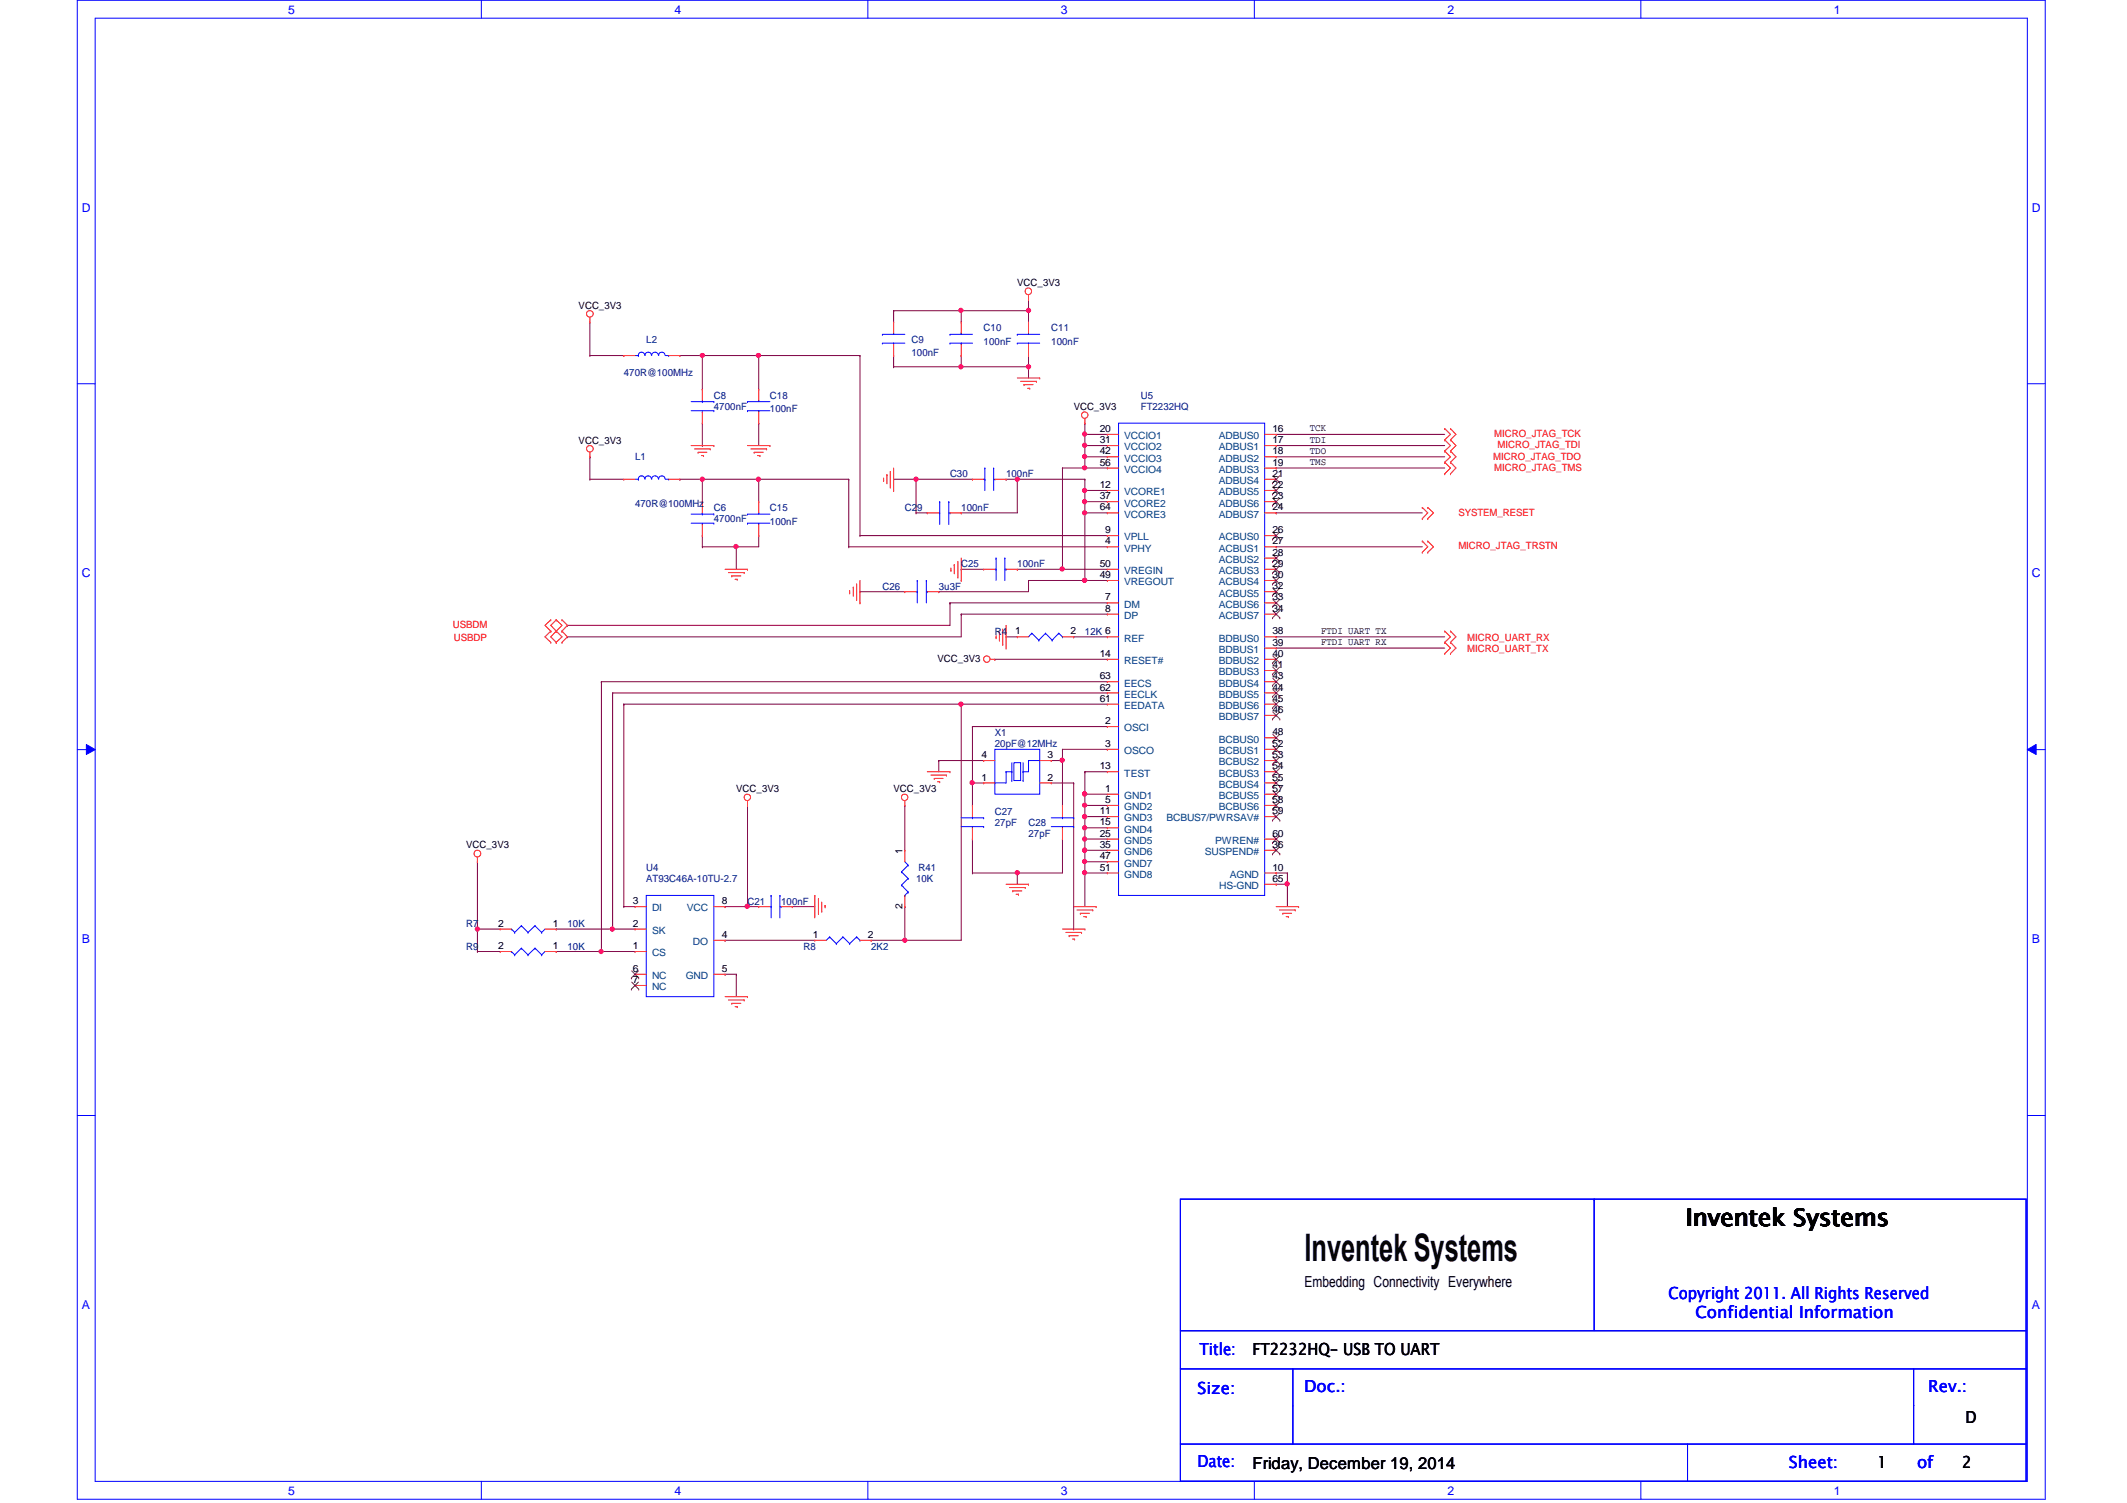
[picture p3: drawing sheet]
<svg xmlns="http://www.w3.org/2000/svg" width="297mm" height="210mm" viewBox="0 0 297 210" stroke-linecap="round" stroke-linejoin="round" font-family="sans-serif">
<path d="M10.8 0h274.8v209.4h-274.8zM13.3 2.5h269.8v204.4h-269.8z" fill="none" stroke="#00f" stroke-width=".14"/>
<g fill="#fff">
<path d="M40.3 .4h.9v1.9h-.9z"/>
<path d="M40.3 207.2h.9v1.9h-.9z"/>
</g>
<path d="M67.2 0v2.5M67.2 206.9v2.5" fill="none" stroke="#00f" stroke-width=".14"/>
<g fill="#fff">
<path d="M94.2 .4h.9v1.9h-.9z"/>
<path d="M94.2 207.2h.9v1.9h-.9z"/>
</g>
<path d="M121.2 0v2.5M121.2 206.9v2.5" fill="none" stroke="#00f" stroke-width=".14"/>
<g fill="#fff">
<path d="M148.2 .4h.9v1.9h-.9z"/>
<path d="M148.2 207.2h.9v1.9h-.9z"/>
</g>
<path d="M175.2 0v2.5M175.2 206.9v2.5" fill="none" stroke="#00f" stroke-width=".14"/>
<g fill="#fff">
<path d="M202.1 .4h1v1.9h-1z"/>
<path d="M202.1 207.2h1v1.9h-1z"/>
</g>
<path d="M229.1 0v2.5M229.1 206.9v2.5" fill="none" stroke="#00f" stroke-width=".14"/>
<g fill="#fff">
<path d="M256.1 .4h.9v1.9h-.9z"/>
<path d="M256.1 207.2h.9v1.9h-.9z"/>
<path d="M11.4 28.1h1.3v1.9h-1.3z"/>
<path d="M283.8 28.1h1.2v1.9h-1.2z"/>
<path d="M11.4 79.1h1.3v1.9h-1.3z"/>
<path d="M283.8 79.1h1.2v1.9h-1.2z"/>
</g>
<path d="M10.8 53.6h2.5M283.1 53.6h2.5" fill="none" stroke="#00f" stroke-width=".14"/>
<g fill="#fff">
<path d="M11.4 130.2h1.2v1.9h-1.2z"/>
<path d="M283.8 130.2h1.1v1.9h-1.1z"/>
</g>
<path d="M10.8 104.7h2.5M283.1 104.7h2.5" fill="none" stroke="#00f" stroke-width=".14"/>
<path d="M12.1 104l1.2 .7-1.2 .7z" fill="#00f"/>
<path d="M12.1 104l1.2 .7-1.2 .7z" fill="none" stroke="#00f" stroke-width=".14"/>
<path d="M283.1 104.7l1.2-.7v1.4z" fill="#00f"/>
<path d="M283.1 104.7l1.2-.7v1.4z" fill="none" stroke="#00f" stroke-width=".14"/>
<g fill="#fff">
<path d="M11.4 181.3h1.2v1.9h-1.2z"/>
<path d="M283.8 181.3h1.1v1.9h-1.1z"/>
</g>
<path d="M10.8 155.8h2.5M283.1 155.8h2.5" fill="none" stroke="#00f" stroke-width=".14"/>
<path d="M82.4 66.9h.1M82.4 63.8h.1M82.4 66.9h4.7M82.4 63.8v3.1M79.2 87.3h.1M79.2 87.3h53.5M104.4 112.5h.1M104.4 112.5v14.1" fill="none" stroke="#800040" stroke-width=".14"/>
<circle cx="104.3" cy="126.6" r=".3" fill="#f0f"/>
<circle cx="104.3" cy="126.6" r=".3" fill="none" stroke="#f0f" stroke-width=".14"/>
<path d="M151.5 71.6h.1M151.5 71.6v9.5M104.4 126.6h.1M104.4 126.6h1.6" fill="none" stroke="#800040" stroke-width=".14"/>
<circle cx="151.5" cy="81" r=".29" fill="#f0f"/>
<circle cx="151.5" cy="81" r=".29" fill="none" stroke="#f0f" stroke-width=".14"/>
<circle cx="151.5" cy="71.6" r=".3" fill="#f0f"/>
<circle cx="151.5" cy="71.6" r=".3" fill="none" stroke="#f0f" stroke-width=".14"/>
<path d="M151.5 70.1h.1M151.5 70.1h3.1M143.6 81.1h.1M143.6 81.1h7.9M110.7 126.6h.1M110.7 126.6h3.1" fill="none" stroke="#800040" stroke-width=".14"/>
<circle cx="151.5" cy="70.1" r=".3" fill="#f0f"/>
<circle cx="151.5" cy="70.1" r=".3" fill="none" stroke="#f0f" stroke-width=".14"/>
<g fill="none" stroke="#800040" stroke-width=".14">
<path d="M95 66.9h.1M95 66.9h3.1M140.5 88.9h.1M140.5 88.9h1.6M149.9 88.9h.1M149.9 88.9h4.7M135.8 117.2h.1M135.8 109.3h.1M135.8 109.3v3.2M135.8 117.2v4.7M135.8 109.3h1.6M148.4 117.2h.1"/>
<path d="M148.4 117.2v4.7"/>
</g>
<circle cx="135.8" cy="109.3" r=".3" fill="#f0f"/>
<circle cx="135.8" cy="109.3" r=".3" fill="none" stroke="#f0f" stroke-width=".14"/>
<path d="M118.5 76.4h.1M118.5 76.4h36.1M151.5 115.6h.1M151.5 115.6v1.6" fill="none" stroke="#800040" stroke-width=".14"/>
<circle cx="151.5" cy="115.6" r=".3" fill="#f0f"/>
<circle cx="151.5" cy="115.6" r=".3" fill="none" stroke="#f0f" stroke-width=".14"/>
<path d="M98.1 66.9h.1M98.1 66.9h7.9M179.8 121.9h.1M179.8 121.9v1.6" fill="none" stroke="#800040" stroke-width=".14"/>
<circle cx="98.1" cy="66.9" r=".3" fill="#f0f"/>
<circle cx="98.1" cy="66.9" r=".3" fill="none" stroke="#f0f" stroke-width=".14"/>
<path d="M151.5 68.5h.1M151.5 68.5v1.6" fill="none" stroke="#800040" stroke-width=".14"/>
<circle cx="151.5" cy="68.5" r=".3" fill="#f0f"/>
<circle cx="151.5" cy="68.5" r=".3" fill="none" stroke="#f0f" stroke-width=".14"/>
<path d="M134.2 98.3h.1M134.2 98.3h20.4" fill="none" stroke="#800040" stroke-width=".14"/>
<circle cx="134.2" cy="98.3" r=".3" fill="#f0f"/>
<circle cx="134.2" cy="98.3" r=".3" fill="none" stroke="#f0f" stroke-width=".14"/>
<path d="M142.1 79.5h.1M142.1 79.5h6.3M87.1 98.3h.1M87.1 98.3v28.3M151.5 120.4h.1M151.5 120.4v1.5" fill="none" stroke="#800040" stroke-width=".14"/>
<circle cx="151.5" cy="120.3" r=".3" fill="#f0f"/>
<circle cx="151.5" cy="120.3" r=".3" fill="none" stroke="#f0f" stroke-width=".14"/>
<path d="M151.5 70.1h.1M151.5 70.1v1.5M135.8 101.5h.1M135.8 101.5v7.8M151.5 110.9h.1M151.5 110.9v1.6M77.7 129.8h.1M77.7 129.8h7.9M135.8 121.9h.1M135.8 121.9h6.3" fill="none" stroke="#800040" stroke-width=".14"/>
<circle cx="151.5" cy="110.9" r=".3" fill="#f0f"/>
<circle cx="151.5" cy="110.9" r=".3" fill="none" stroke="#f0f" stroke-width=".14"/>
<path d="M84 95.2h.1M84 95.2h70.6M84 95.2v37.7M85.6 96.8h.1M85.6 96.8h69M85.6 96.8v33M148.4 104.6h.1M148.4 104.6h6.2M148.4 104.6v1.6" fill="none" stroke="#800040" stroke-width=".14"/>
<circle cx="83.9" cy="132.9" r=".3" fill="#f0f"/>
<circle cx="83.9" cy="132.9" r=".3" fill="none" stroke="#f0f" stroke-width=".14"/>
<path d="M98.1 66.9h.1M98.1 66.9v3.2M106 66.9h.1M106 66.9h12.5M135.8 101.5h.1M135.8 101.5h18.8" fill="none" stroke="#800040" stroke-width=".14"/>
<circle cx="105.9" cy="66.9" r=".3" fill="#f0f"/>
<circle cx="105.9" cy="66.9" r=".3" fill="none" stroke="#f0f" stroke-width=".14"/>
<path d="M106 66.9h.1M106 66.9v3.2M138.9 92.1h.1M138.9 92.1h15.7M151.5 107.8h.1M151.5 107.8h3.1M151.5 107.8v3.1M151.5 121.9h.1M151.5 121.9v4.7M151.5 121.9h3.1" fill="none" stroke="#800040" stroke-width=".14"/>
<circle cx="151.5" cy="121.9" r=".3" fill="#f0f"/>
<circle cx="151.5" cy="121.9" r=".3" fill="none" stroke="#f0f" stroke-width=".14"/>
<path d="M98.1 74.8h.1M98.1 76.4h.1M98.1 74.8v1.6M98.1 76.4h4.7M102.8 76.4h.1M102.8 76.4v3.1M106 74.8h.1M106 74.8v1.6M77.7 132.9h.1M77.7 132.9h6.3" fill="none" stroke="#800040" stroke-width=".14"/>
<circle cx="102.8" cy="76.3" r=".3" fill="#f0f"/>
<circle cx="102.8" cy="76.3" r=".3" fill="none" stroke="#f0f" stroke-width=".14"/>
<path d="M102.8 76.4h.1M102.8 76.4h3.2M87.1 98.3h.1M87.1 98.3h47.1M134.2 98.3h.1M134.2 98.3v33M151.5 118.7h.1M151.5 118.7h3.1M101.3 136.1h.1M101.3 136.1h1.5M151.5 120.4h.1M151.5 120.4h3.1" fill="none" stroke="#800040" stroke-width=".14"/>
<circle cx="151.5" cy="118.7" r=".3" fill="#f0f"/>
<circle cx="151.5" cy="118.7" r=".3" fill="none" stroke="#f0f" stroke-width=".14"/>
<path d="M151.5 118.7h.1M151.5 118.7v1.7" fill="none" stroke="#800040" stroke-width=".14"/>
<circle cx="151.5" cy="118.7" r=".3" fill="#f0f"/>
<circle cx="151.5" cy="118.7" r=".3" fill="none" stroke="#f0f" stroke-width=".14"/>
<path d="M124.8 49.7h.1M124.8 49.7v1.5M143.6 51.2h.1M143.6 51.2v1.6M102.8 136.1h.1M102.8 136.1v3.1" fill="none" stroke="#800040" stroke-width=".14"/>
<circle cx="143.6" cy="51.2" r=".3" fill="#f0f"/>
<circle cx="143.6" cy="51.2" r=".3" fill="none" stroke="#f0f" stroke-width=".14"/>
<path d="M134.2 51.2h.1M134.2 51.2h9.4" fill="none" stroke="#800040" stroke-width=".14"/>
<circle cx="134.2" cy="51.2" r=".3" fill="#f0f"/>
<circle cx="134.2" cy="51.2" r=".3" fill="none" stroke="#f0f" stroke-width=".14"/>
<path d="M124.8 51.2h.1M134.2 49.7h.1M134.2 49.7v1.5h-9.4M143.6 49.7h.1M143.6 49.7v1.5M151.5 117.2h.1M151.5 117.2h3.1M151.5 117.2v1.5" fill="none" stroke="#800040" stroke-width=".14"/>
<circle cx="151.5" cy="117.2" r=".3" fill="#f0f"/>
<circle cx="151.5" cy="117.2" r=".3" fill="none" stroke="#f0f" stroke-width=".14"/>
<path d="M124.8 43.4h.1M124.8 43.4v1.6M134.2 43.4h.1M134.2 43.4h9.4M127.9 71.6h.1M127.9 71.6h1.6" fill="none" stroke="#800040" stroke-width=".14"/>
<circle cx="143.6" cy="43.3" r=".3" fill="#f0f"/>
<circle cx="143.6" cy="43.3" r=".3" fill="none" stroke="#f0f" stroke-width=".14"/>
<circle cx="134.2" cy="43.3" r=".3" fill="#f0f"/>
<circle cx="134.2" cy="43.3" r=".3" fill="none" stroke="#f0f" stroke-width=".14"/>
<path d="M134.2 43.4h.1M134.2 43.4v1.6M143.6 43.4h.1M143.6 41.8h.1M143.6 41.8v3.2M134.2 85.8h.1M134.2 85.8h20.4M151.5 115.6h.1M151.5 114h.1M151.5 115.6h3.1M151.5 114h3.1" fill="none" stroke="#800040" stroke-width=".14"/>
<circle cx="151.5" cy="114" r=".3" fill="#f0f"/>
<circle cx="151.5" cy="114" r=".3" fill="none" stroke="#f0f" stroke-width=".14"/>
<path d="M151.5 114h.1M151.5 114v1.6" fill="none" stroke="#800040" stroke-width=".14"/>
<circle cx="151.5" cy="114" r=".3" fill="#f0f"/>
<circle cx="151.5" cy="114" r=".3" fill="none" stroke="#f0f" stroke-width=".14"/>
<path d="M151.5 59.1h.1M151.5 59.1v3.1M151.5 60.7h.1M151.5 62.2h.1M151.5 60.7h3.1M151.5 62.2h3.1" fill="none" stroke="#800040" stroke-width=".14"/>
<circle cx="151.5" cy="62.2" r=".3" fill="#f0f"/>
<circle cx="151.5" cy="62.2" r=".3" fill="none" stroke="#f0f" stroke-width=".14"/>
<circle cx="151.5" cy="60.6" r=".3" fill="#f0f"/>
<circle cx="151.5" cy="60.6" r=".3" fill="none" stroke="#f0f" stroke-width=".14"/>
<path d="M151.5 63.8h.1M151.5 62.2h.1M151.5 63.8h3.1M151.5 62.2v1.6M134.2 85.8h.1M134.2 85.8v3.1" fill="none" stroke="#800040" stroke-width=".14"/>
<circle cx="151.5" cy="63.7" r=".3" fill="#f0f"/>
<circle cx="151.5" cy="63.7" r=".3" fill="none" stroke="#f0f" stroke-width=".14"/>
<path d="M151.5 65.4h.1M151.5 63.8h.1M151.5 65.4h3.1M151.5 63.8v1.6M120.1 82.6h.1M120.1 82.6h6.3M151.5 112.5h.1M151.5 112.5v1.5M151.5 112.5h3.1" fill="none" stroke="#800040" stroke-width=".14"/>
<circle cx="151.5" cy="112.5" r=".29" fill="#f0f"/>
<circle cx="151.5" cy="112.5" r=".29" fill="none" stroke="#f0f" stroke-width=".14"/>
<path d="M124.8 43.4h.1M124.8 43.4h9.4M134.2 79.5h.1M134.2 79.5h3.2M151.5 110.9h.1M151.5 110.9h3.1" fill="none" stroke="#800040" stroke-width=".14"/>
<circle cx="151.5" cy="110.9" r=".3" fill="#f0f"/>
<circle cx="151.5" cy="110.9" r=".3" fill="none" stroke="#f0f" stroke-width=".14"/>
<path d="M148.4 79.5h.1M148.4 65.4h.1M148.4 79.5h6.2M148.4 65.4h3.1M178.2 71.6h.1M178.2 71.6h20.4" fill="none" stroke="#800040" stroke-width=".14"/>
<circle cx="151.5" cy="65.3" r=".29" fill="#f0f"/>
<circle cx="151.5" cy="65.3" r=".29" fill="none" stroke="#f0f" stroke-width=".14"/>
<path d="M148.4 65.4h.1M148.4 65.4v14.1" fill="none" stroke="#800040" stroke-width=".14"/>
<circle cx="148.3" cy="79.5" r=".3" fill="#f0f"/>
<circle cx="148.3" cy="79.5" r=".3" fill="none" stroke="#f0f" stroke-width=".14"/>
<path d="M131.1 82.6h.1M131.1 82.6h12.5M142.1 121.9h.1M142.1 121.9h6.3" fill="none" stroke="#800040" stroke-width=".14"/>
<circle cx="142.1" cy="121.9" r=".3" fill="#f0f"/>
<circle cx="142.1" cy="121.9" r=".3" fill="none" stroke="#f0f" stroke-width=".14"/>
<g fill="none" stroke="#800040" stroke-width=".14">
<path d="M134.2 71.6h.1M142.1 66.9h.1M142.1 66.9v4.7h-7.9M142.1 66.9h9.4M151.5 71.6h.1M151.5 68.5h.1M151.5 66.9h.1M151.5 71.6h3.1M151.5 68.5h3.1M151.5 66.9v1.6M132.7 84.2h.1M132.7 84.2v3.1"/>
<path d="M87.1 126.6h.1M87.1 126.6h1.6M142.1 121.9h.1M142.1 121.9v1.6M178.2 123.5h.1M178.2 123.5h1.6"/>
</g>
<circle cx="179.7" cy="123.4" r=".3" fill="#f0f"/>
<circle cx="179.7" cy="123.4" r=".3" fill="none" stroke="#f0f" stroke-width=".14"/>
<path d="M85.6 129.8h.1M85.6 129.8h3.1M179.8 123.5h.1M179.8 123.5v3.1" fill="none" stroke="#800040" stroke-width=".14"/>
<circle cx="85.5" cy="129.7" r=".3" fill="#f0f"/>
<circle cx="85.5" cy="129.7" r=".3" fill="none" stroke="#f0f" stroke-width=".14"/>
<path d="M148.4 106.2h.1M148.4 106.2v6.3M84 132.9h.1M84 132.9h4.7" fill="none" stroke="#800040" stroke-width=".14"/>
<circle cx="148.3" cy="106.2" r=".3" fill="#f0f"/>
<circle cx="148.3" cy="106.2" r=".3" fill="none" stroke="#f0f" stroke-width=".14"/>
<path d="M127.9 66.9h.1M127.9 66.9h7.9M146.8 106.2h.1M146.8 106.2h1.6" fill="none" stroke="#800040" stroke-width=".14"/>
<circle cx="127.9" cy="66.9" r=".3" fill="#f0f"/>
<circle cx="127.9" cy="66.9" r=".3" fill="none" stroke="#f0f" stroke-width=".14"/>
<path d="M66.7 129.8h.1M66.7 129.8h3.1M178.2 121.9h.1M178.2 121.9h1.6" fill="none" stroke="#800040" stroke-width=".14"/>
<circle cx="66.7" cy="129.7" r=".3" fill="#f0f"/>
<circle cx="66.7" cy="129.7" r=".3" fill="none" stroke="#f0f" stroke-width=".14"/>
<path d="M124.8 66.9h.1M124.8 66.9h3.1M127.9 66.9h.1M127.9 66.9v4.7M140.5 66.9h.1M140.5 66.9h1.6M132.7 84.2h.1M132.7 84.2h21.9M66.7 132.9h.1M66.7 129.8h.1M66.7 132.9h3.1M66.7 129.8v3.1" fill="none" stroke="#800040" stroke-width=".14"/>
<circle cx="142.1" cy="66.9" r=".3" fill="#f0f"/>
<circle cx="142.1" cy="66.9" r=".3" fill="none" stroke="#f0f" stroke-width=".14"/>
<path d="M151.5 81.1h.1M151.5 81.1h3.1" fill="none" stroke="#800040" stroke-width=".14"/>
<circle cx="151.5" cy="81" r=".29" fill="#f0f"/>
<circle cx="151.5" cy="81" r=".29" fill="none" stroke="#f0f" stroke-width=".14"/>
<g fill="none" stroke="#800040" stroke-width=".14">
<path d="M118.5 66.9h.1M118.5 66.9v9.5M178.2 60.7h.1M178.2 62.2h.1M178.2 63.8h.1M178.2 65.4h.1M178.2 76.4h.1M178.2 60.7h23.6M178.2 62.2h23.6M178.2 63.8h23.6M178.2 65.4h23.6M178.2 76.4h20.4"/>
<path d="M79.2 88.9h.1M79.2 88.9h55M143.6 81.1h.1M143.6 81.1v1.5M178.2 88.9h.1M178.2 90.5h.1M178.2 88.9h23.6M178.2 90.5h23.6M126.4 112.5h.1M126.4 112.5v6.2M66.7 120.4h.1M66.7 120.4v9.4"/>
<path d="M101.3 126.6h.1M101.3 131.3h.1M101.3 126.6h3.1M101.3 131.3h12.5M121.7 131.3h.1M121.7 131.3h12.5M126.4 126.6h.1M126.4 131.3h.1M126.4 126.6v4.7"/>
</g>
<circle cx="126.4" cy="131.3" r=".3" fill="#f0f"/>
<circle cx="126.4" cy="131.3" r=".3" fill="none" stroke="#f0f" stroke-width=".14"/>
<g fill="none" stroke="#800040" stroke-width=".14">
<path d="M95 49.7h11M98.1 49.7h.1M98.1 54.4h.1M98.1 49.7v4.7M98.1 59.1v3.1M106 59.1h.1M106 49.7h.1M106 59.1v3.1M98.1 62.2h.1M131.1 106.2h.1M131.1 106.2v1.6M131.1 106.2h6.3"/>
<path d="M137.4 106.2h.1M146.8 109.3h3.1M149.9 109.3h.1M149.9 109.3v20.5M149.9 129.8h.1"/>
</g>
<circle cx="98.1" cy="49.6" r=".29" fill="#f0f"/>
<circle cx="98.1" cy="49.6" r=".29" fill="none" stroke="#f0f" stroke-width=".14"/>
<path d="M106 54.4h.1M106 49.7h.1M106 49.7v4.7M106 49.7h14.1M120.1 49.7h.1M120.1 49.7v25.1M120.1 74.8h.1M120.1 74.8h34.5" fill="none" stroke="#800040" stroke-width=".14"/>
<circle cx="105.9" cy="49.6" r=".29" fill="#f0f"/>
<circle cx="105.9" cy="49.6" r=".29" fill="none" stroke="#f0f" stroke-width=".14"/>
<path d="M82.4 49.7h.1M82.4 45v4.7M82.4 49.7h4.7M87.1 49.7h.1" fill="none" stroke="#800040" stroke-width=".14"/>
<g fill="none" stroke="#f00" stroke-width=".14">
<path d="M82.4 45h.1M82.4 44.3v.7M87.1 49.7h.1M87.1 49.7h1.6M93.4 49.7h1.6M95 49.7h.1M98.1 54.4h.1M98.1 59.1h.1M98.1 54.4v1.5M98.1 57.5v1.6M106 59.1h.1M106 54.4h.1"/>
<path d="M106 54.4v1.5M106 57.5v1.6M124.8 49.7h.1M124.8 45h.1M124.8 45v1.5M124.8 48.1v1.6M134.2 49.7h.1M134.2 45h.1M134.2 45v1.5M134.2 48.1v1.6M142.1 52.8h3.1M142.5 53.3h2.2"/>
<path d="M143 53.7h.1M143 53.7h1.3M143.5 54.2h.3M143.6 49.7h.1M143.6 45h.1M143.6 45v1.5M143.6 48.1v1.6M143.6 41.8h.1M143.6 41.2v.6M143.8 54.2h.1M144.7 53.3h.1M145.2 52.8h.1"/>
<path d="M151.5 59.1h.1M151.5 58.5v.6M201.8 59.9h.1M201.8 59.9l.8 .8-.8 .7M202.6 59.9h.1M202.6 59.9l.7 .8-.7 .7M82.4 63.8h.1M82.4 63.2v.6M87.1 66.9h.1M87.1 66.9h1.6M93.4 66.9h1.6M95 66.9h.1"/>
<path d="M96.5 62.2h3.2M97 62.7h2.2M97.5 63.2h.1M97.5 63.2h1.2M98 63.6h.3M98.1 70.1h.1M98.1 74.8h.1M98.1 70.1v1.5M98.1 73.2v1.6M98.3 63.6h.1M99.2 62.7h.1M99.7 62.2h.1"/>
<path d="M101.3 79.5h3.1M101.7 80h2.2M103.9 80h.1M104.4 79.5h.1M104.4 62.2h3.1M104.9 62.7h2.2M105.3 63.2h.1M105.3 63.2h1.3M105.8 63.6h.3M106 74.8h.1M106 70.1h.1M106 70.1v1.5"/>
<path d="M106 73.2v1.6M106.1 63.6h.1M107.1 62.7h.1M107.5 62.2h.1M123.4 67.1h.1M123.4 66.8v.3M123.9 66.3h.1M123.9 66.3v1.3M124.3 68h.1M124.3 65.8v2.2M124.8 68.5h.1M124.8 65.4v3.1"/>
<path d="M129.5 71.6h.1M129.5 71.6h1.6M132.7 71.6h1.5M132.8 79.7h.1M132.8 79.3v.4M133.3 78.9h.1M133.3 78.9v1.2M133.8 78.4v2.2M134.2 71.6h.1M134.2 77.9v3.2M135.8 66.9h.1M135.8 66.9h1.6"/>
<path d="M137.4 79.5h.1M137.4 79.5h1.5M138.9 66.9h1.6M140.5 66.9h.1M140.5 79.5h1.6M142.1 79.5h.1M154.6 60.7h.1M154.6 62.2h.1M154.6 63.8h.1M154.6 65.4h.1M154.6 68.5h.1M154.6 70.1h.1"/>
<path d="M154.6 71.6h.1M154.6 74.8h.1M154.6 76.4h.1M154.6 79.5h.1M154.6 79.5h1.6M154.6 62.2h1.6M154.6 60.7h1.6M154.6 63.8h1.6M154.6 65.4h1.6M154.6 68.5h1.6M154.6 70.1h1.6M154.6 71.6h1.6"/>
<path d="M154.6 74.8h1.6M154.6 76.4h1.6M176.6 79.5h1.6M176.6 62.2h1.6M176.6 66.9h1.6M176.6 60.7h1.6M176.6 63.8h1.6M176.6 65.4h1.6M176.6 68.5h1.6M176.6 70.1h1.6M176.6 71.6h1.6M176.6 74.8h1.6"/>
<path d="M176.6 76.4h1.6M176.6 77.9h1.6M178.2 60.7h.1M178.2 62.2h.1M178.2 63.8h.1M178.2 65.4h.1M178.2 66.9h.1M178.2 68.5h.1M178.2 70.1h.1M178.2 71.6h.1M178.2 77.9h.1M178.2 74.8h.1"/>
<path d="M178.2 79.5h.1M178.2 76.4h.1M198.6 75.6h.1M198.6 77.1h.1M198.6 70.9h.1M198.6 72.4h.1M198.6 75.6l.8 .8-.8 .7M198.6 70.9l.8 .7-.8 .8M199.4 75.6h.1M199.4 77.1h.1M199.4 70.9h.1M199.4 72.4h.1"/>
<path d="M199.4 75.6l.8 .8-.8 .7M199.4 70.9l.8 .7-.8 .8M201.8 64.6h.1M201.8 66.2h.1M201.8 61.4h.1M201.8 63h.1M201.8 64.6l.8 .8-.8 .8M201.8 61.4l.8 .8-.8 .8M201.8 63l.8 .8-.8 .8M202.6 64.6h.1M202.6 66.2h.1M202.6 61.4h.1"/>
<path d="M202.6 63h.1M202.6 64.6l.7 .8-.7 .8M202.6 61.4l.7 .8-.7 .8M202.6 63l.7 .8-.7 .8M76.9 86.6h.1M76.9 88.1h.1M76.9 89.7h.1M76.9 86.6l-.8 .7 .8 .8M76.9 88.1l-.8 .8 .8 .8M77.7 88.1h.1M77.7 86.6h.1M77.7 89.7h.1"/>
<path d="M77.7 86.6l.8 .7-.8 .8M77.7 86.6l-.8 .7 .8 .8M77.7 88.1l.8 .8-.8 .8M77.7 88.1l-.8 .8 .8 .8M78.5 86.6h.1M78.5 88.1h.1M78.5 89.7h.1M78.5 86.6l.7 .7-.7 .8M78.5 88.1l.7 .8-.7 .8M102.2 80.4h.1M102.2 80.4h1.3M102.7 80.9h.3"/>
<path d="M103 80.9h.1M118.7 82.8h.1M118.7 82.5v.3M119.2 82h.1M119.2 82v1.3M119.6 83.7h.1M119.6 81.5v2.2M120.1 84.2h.1M120.1 81.1v3.1M126.4 82.6h.1M126.4 82.6h1.5M129.5 82.6h1.6"/>
<path d="M131.1 82.6h.1M133.8 80.6h.1M134.2 81.1h.1M138.3 92.1h.6M138.9 92.1h.1M139.1 89.1h.1M139.1 88.8v.3M139.6 88.3h.1M139.6 88.3v1.2M140 90h.1M140 87.8v2.2M140.5 90.5h.1"/>
<path d="M140.5 87.3v3.2M142.1 88.9h.1M142.1 88.9h1.5M148.4 88.9h1.5M149.9 88.9h.1M154.6 81.1h.1M154.6 84.2h.1M154.6 85.8h.1M154.6 88.9h.1M154.6 92.1h.1M154.6 96.8h.1M154.6 98.3h.1"/>
<path d="M154.6 95.2h.1M154.6 92.1h1.6M154.6 81.1h1.6M154.6 84.2h1.6M154.6 85.8h1.6M154.6 88.9h1.6M154.6 96.8h1.6M154.6 98.3h1.6M154.6 95.2h1.6M176.6 92.1h1.6M176.6 82.6h1.6M176.6 81.1h1.6"/>
<path d="M176.6 84.2h1.6M176.6 85.8h1.6M176.6 88.9h1.6M176.6 96.8h1.6M176.6 98.3h1.6M176.6 95.2h1.6M176.6 93.6h1.6M176.6 99.9h1.6M176.6 90.5h1.6M178.2 95.2h.1M178.2 82.6h.1M178.2 85.8h.1"/>
<path d="M178.2 98.3h.1M178.2 93.6h.1M178.2 88.9h.1M178.2 81.1h.1M178.2 92.1h.1M178.2 84.2h.1M178.2 96.8h.1M178.2 99.9h.1M178.2 90.5h.1M201.8 88.1h.1M201.8 89.7h.1M201.8 91.3h.1"/>
<path d="M201.8 88.1l.8 .8-.8 .8M201.8 89.7l.8 .8-.8 .8M202.6 88.1h.1M202.6 89.7h.1M202.6 91.3h.1M202.6 88.1l.7 .8-.7 .8M202.6 89.7l.7 .8-.7 .8M66.7 119.7v.7M104.4 112.5h.1M104.4 111.8v.7M126.4 118.7h.1M126.4 118.7v1.7"/>
<path d="M126.4 112.5h.1M126.4 111.8v.7M129.5 107.8h3.2M130 108.2h2.2M130.5 108.7h.1M130.5 108.7h1.2M130.9 109.2h.3M131.2 109.2h.1M132.2 108.2h.1M132.7 107.8h.1M135.8 112.5h.1M135.8 117.2h.1"/>
<path d="M135.8 112.5v1.5M135.8 115.6v1.6M137.4 109.3h.1M137.4 106.2h.1M137.4 109.3h1.5M137.4 106.2h1.5M145.2 109.3h1.6M145.2 106.2h1.6M146.8 109.3h.1M146.8 106.2h.1M148.4 112.5h.1M148.4 117.2h.1"/>
<path d="M148.4 112.5v1.5M148.4 115.6v1.6M154.6 101.5h.1M154.6 104.6h.1M154.6 107.8h.1M154.6 110.9h.1M154.6 112.5h.1M154.6 114h.1M154.6 115.6h.1M154.6 117.2h.1M154.6 118.7h.1M154.6 107.8h1.6"/>
<path d="M154.6 101.5h1.6M154.6 104.6h1.6M154.6 110.9h1.6M154.6 112.5h1.6M154.6 114h1.6M154.6 115.6h1.6M154.6 117.2h1.6M154.6 118.7h1.6M176.6 107.8h1.6M176.6 109.3h1.6M176.6 106.2h1.6M176.6 104.6h1.6"/>
<path d="M176.6 110.9h1.6M176.6 112.5h1.6M176.6 114h1.6M176.6 117.2h1.6M176.6 118.7h1.6M176.6 103h1.6M178.2 109.3h.1M178.2 117.2h.1M178.2 107.8h.1M178.2 110.9h.1M178.2 118.7h.1M178.2 103h.1"/>
<path d="M178.2 106.2h.1M178.2 112.5h.1M178.2 104.6h.1M178.2 114h.1M66.7 120.4h.1M69.8 129.8h.1M69.8 132.9h.1M69.8 129.8h1.6M69.8 132.9h1.6M76.1 129.8h1.6M76.1 132.9h1.6M77.7 129.8h.1"/>
<path d="M77.7 132.9h.1M88.7 132.9h.1M88.7 129.8h.1M88.7 126.6h.1M88.7 136.1h.1M88.7 137.6h.1M88.7 126.6h1.6M88.7 129.8h1.6M88.7 132.9h1.6M88.7 136.1h1.6M88.7 137.6h1.6M99.7 126.6h1.6"/>
<path d="M99.7 131.3h1.6M99.7 136.1h1.6M101.3 131.3h.1M101.3 136.1h.1M101.3 126.6h.1M101.3 139.2h3.1M101.7 139.7h2.2M103.9 139.7h.1M104.4 139.2h.1M106 126.6h.1M106 126.6h1.5M109.1 126.6h1.6"/>
<path d="M110.7 126.6h.1M113.8 131.3h.1M113.8 131.3h1.6M113.8 125.1h.1M113.8 125.1v3.1M114.3 125.5h.1M114.3 125.5v2.2M114.8 127.3h.1M114.8 126v1.3M115.2 126.4h.1M115.2 126.4v.4M120.1 131.3h1.6"/>
<path d="M121.7 131.3h.1M126.4 126.6h.1M126.4 125.1v1.5M140.5 123.5h3.1M141 124h2.2M141.4 124.4h.1M141.4 124.4h1.3M141.9 124.9h.3M142.2 124.9h.1M143.2 124h.1M143.6 123.5h.1M148.4 129.8h3.1"/>
<path d="M148.8 130.2h2.2M149.3 130.7h.1M149.3 130.7h1.3M149.8 131.1h.3M149.9 126.6h3.2M150.1 131.1h.1M150.4 127.1h2.2M150.9 127.6h.1M150.9 127.6h1.2M151 130.2h.1M151.3 128h.4M151.5 129.8h.1"/>
<path d="M151.7 128h.1M152.6 127.1h.1M153.1 126.6h.1M154.6 120.4h.1M154.6 121.9h.1M154.6 120.4h1.6M154.6 121.9h1.6M176.6 123.5h1.6M176.6 121.9h1.6M178.2 121.9h.1M178.2 123.5h.1M178.2 126.6h3.2"/>
<path d="M178.7 127.1h2.2M179.2 127.6h.1M179.2 127.6h1.2M179.6 128h.3M179.9 128h.1M180.9 127.1h.1M181.4 126.6h.1M102.2 140.1h.1M102.2 140.1h1.3M102.7 140.6h.3M103 140.6h.1"/>
<circle cx="82.4" cy="43.8" r=".46"/>
<circle cx="143.6" cy="40.7" r=".46"/>
<circle cx="151.5" cy="58" r=".45"/>
<circle cx="82.4" cy="62.7" r=".46"/>
<circle cx="137.8" cy="92" r=".45"/>
<circle cx="66.7" cy="119.2" r=".47"/>
<circle cx="104.4" cy="111.4" r=".45"/>
<circle cx="126.3" cy="111.4" r=".45"/>
</g>
<g fill="none" stroke="#00f" stroke-width=".14">
<path d="M88.7 49.7h.5M89.2 49.7h.1M90 49.6a.45 .45 0 0 0-.4-.4 .45 .45 0 0 0-.4 .5M91 49.6a.45 .45 0 0 0-.5-.4 .45 .45 0 0 0-.4 .5M91.9 49.6a.47 .47 0 0 0-.4-.4 .47 .47 0 0 0-.5 .5M92.9 49.6a.45 .45 0 0 0-.5-.4 .45 .45 0 0 0-.4 .5M92.9 49.7h.5M93.4 49.7h.1M96.5 56.1h3.2M96.5 57.4h3.2M98.1 56.1h.1M98.1 57.5h.1"/>
<path d="M98.1 55.9v.2M98.1 57.4v.1M99.7 57.4h.1M99.7 56.1h.1M104.4 56.1h.1M104.4 57.4h.1M104.4 56.1h3.1M104.4 57.4h3.1M106 57.4h.1M106 55.9h.1M106 55.9v.2M106 57.4v.1"/>
<path d="M123.2 46.7h.1M123.2 47.9h.1M123.2 46.7h3.2M123.2 47.9h3.2M124.8 47.9h.1M124.8 46.5h.1M124.8 46.5v.2M124.8 47.9v.2M132.7 46.7h.1M132.7 47.9h.1M132.7 46.7h3.1M132.7 47.9h3.1"/>
<path d="M134.2 47.9h.1M134.2 46.5h.1M134.2 46.5v.2M134.2 47.9v.2M142.1 46.7h.1M142.1 47.9h.1M142.1 46.7h3.1M142.1 47.9h3.1M143.6 47.9h.1M143.6 46.5h.1M143.6 46.5v.2M143.6 47.9v.2"/>
<path d="M156.2 59.1h20.4v66h-20.4zM88.7 66.9h.5M89.2 66.9h.1M90 66.9a.45 .45 0 0 0-.4-.4 .45 .45 0 0 0-.4 .4M91 66.9a.45 .45 0 0 0-.5-.4 .45 .45 0 0 0-.4 .4M91.9 66.9a.47 .47 0 0 0-.4-.4 .47 .47 0 0 0-.5 .4M92.9 66.9a.45 .45 0 0 0-.5-.4 .45 .45 0 0 0-.4 .4M92.9 66.9h.5M93.4 66.9h.1M96.5 73.1h3.2M96.5 71.8h3.2M98.1 71.8h.1"/>
<path d="M98.1 73.2h.1M98.1 71.6v.2M98.1 73.1v.1M99.7 73.1h.1M99.7 71.8h.1M104.4 71.8h.1M104.4 73.1h.1M104.4 73.1h3.1M104.4 71.8h3.1M106 73.1h.1M106 71.6h.1M106 71.6v.2"/>
<path d="M106 73.1v.1M131.1 71.6h.1M131.2 71.6h.1M131.2 70.1h.1M131.2 70.1v3.1M132.5 70.1h.1M132.5 70.1v3.1M132.5 71.6h.2M132.7 71.6h.1M137.4 66.9h.1M137.5 66.9h.1M137.5 65.4h.1"/>
<path d="M137.5 65.4v3.1M138.8 65.4h.1M138.8 65.4v3.1M138.8 66.9h.1M138.9 66.9h.1M138.9 79.5h.2M139.1 79.5h.1M139.1 77.9h.1M139.1 77.9v3.2M140.3 77.9h.1M140.3 77.9v3.2M140.3 79.5h.2"/>
<path d="M140.5 79.5h.1M127.9 82.6h.2M128.1 82.6h.1M128.1 81.1h.1M128.1 81.1v3.1M129.4 81.1h.1M129.4 81.1v3.1M129.4 82.6h.1M129.5 82.6h.1M144.1 88.4h.1M144.1 88.4l-.5 .5M144.1 88.4l1 1"/>
<path d="M145.1 89.4h.1M146 88.4h.1M146 88.4l-.9 1M146 88.4l.9 1M146.9 89.4h.1M147.9 88.4h.1M147.9 88.4l-1 1M147.9 88.4l.5 .5M148.4 88.9h.1M134.2 115.4h3.2M134.2 114.2h3.2M135.8 114.2h.1"/>
<path d="M135.8 115.6h.1M135.8 114v.2M135.8 115.4v.2M137.4 115.4h.1M137.4 114.2h.1M138.9 104.6h6.3v6.3h-6.3zM138.9 109.3h.1M140.5 107.8h.1M140.5 107.8h.8M140.5 107.8v1.5h-1.6M141.3 109h.1M141.3 107.8h.1"/>
<path d="M141.3 106.5v2.5M141.6 106.5h.9v2.5h-.9zM142.9 109h.1M142.9 107.8h.1M142.9 106.5v2.5M143.6 106.2h.1M143.6 106.2v1.6h-.7M143.6 106.2h1.6M146.8 115.4h3.1M146.8 114.2h3.1M148.4 114.2h.1M148.4 115.6h.1"/>
<path d="M148.4 114v.2M148.4 115.4v.2M149.9 115.4h.1M149.9 114.2h.1M71.4 129.8h.1M71.4 132.9h.1M71.4 129.8l.5 .4M71.4 132.9l.5 .4M71.9 130.2h.1M71.9 133.3h.1M72.8 129.3h.1M72.8 132.4h.1"/>
<path d="M72.8 129.3l.9 .9M72.8 129.3l-.9 .9M72.8 132.4l.9 .9M72.8 132.4l-.9 .9M73.7 130.2h.1M73.7 133.3h.1M74.7 129.3h.1M74.7 132.4h.1M74.7 129.3l.9 .9M74.7 129.3l-1 .9M74.7 132.4l.9 .9M74.7 132.4l-1 .9"/>
<path d="M75.6 130.2h.1M75.6 133.3h.1M76.1 129.8l-.5 .4M76.1 132.9l-.5 .4M90.3 125.1h9.4v14.1h-9.4zM107.5 126.6h.2M107.7 126.6h.1M107.7 125.1h.1M107.7 125.1v3.1M108.9 125.1h.1M108.9 125.1v3.1M108.9 126.6h.2"/>
<path d="M109.1 126.6h.1M115.9 130.9h.1M115.9 130.9l-.5 .4M115.9 130.9l.9 .9M116.8 131.8h.1M117.7 130.9h.1M117.7 130.9l-.9 .9M117.7 130.9l1 .9M118.7 131.8h.1M119.6 130.9h.1M119.6 130.9l-.9 .9M119.6 130.9l.5 .4"/>
<path d="M120.1 131.3h.1M125.9 121.8h.1M125.9 123.6h.1M125.9 121.8l.9 .9M125.9 123.6l.9 1M126.4 125.1h.1M126.4 120.4l.4 .4M126.8 120.8h.1M126.8 122.7h.1M126.8 124.6h.1M126.8 120.8l-.9 1M126.8 122.7l-.9 .9"/>
<path d="M126.8 124.6l-.4 .5M164.8 167.5h118.2v39.4h-118.2zM222.6 167.5v18.3M222.6 167.5h.1M164.8 185.8h118.2M164.8 191.2h118.2M180.5 191.2v10.5M267.2 191.2v10.5M164.8 201.7h118.2M164.8 206.9h118.2M235.7 201.7v5.2"/>
</g>
<g fill="none" stroke="#804000" stroke-width=".14">
<path d="M177.7 67.4h.1M177.7 69h.1M177.7 70.6h.1M177.7 78.4h.1M177.7 75.3h.1M177.8 66.5l.9 .9M177.8 68l.9 1M177.8 69.6l.9 1M177.8 77.5l.9 .9M177.8 74.3l.9 1M177.8 79l.9 1M178.7 66.5l-1 .9"/>
<path d="M178.7 68l-1 1M178.7 69.6l-1 1M178.7 77.5l-1 .9M178.7 74.3l-1 1M178.7 79l-1 1M178.7 67.4h.1M178.7 69h.1M178.7 70.6h.1M178.7 78.4h.1M178.7 75.3h.1M177.7 95.7h.1M177.7 83.1h.1"/>
<path d="M177.7 86.3h.1M177.7 98.8h.1M177.7 94.1h.1M177.7 81.6h.1M177.7 80h.1M177.7 92.6h.1M177.7 84.7h.1M177.7 97.3h.1M177.8 94.7l.9 1M177.8 82.2l.9 .9M177.8 85.3l.9 1M177.8 97.9l.9 .9"/>
<path d="M177.8 93.2l.9 .9M177.8 80.6l.9 1M177.8 91.6l.9 1M177.8 83.7l.9 1M177.8 96.3l.9 1M177.8 99.4l.9 1M178.7 94.7l-1 1M178.7 82.2l-1 .9M178.7 85.3l-1 1M178.7 97.9l-1 .9M178.7 93.2l-1 .9M178.7 80.6l-1 1"/>
<path d="M178.7 91.6l-1 1M178.7 83.7l-1 1M178.7 96.3l-1 1M178.7 99.4l-1 1M178.7 95.7h.1M178.7 83.1h.1M178.7 86.3h.1M178.7 98.8h.1M178.7 94.1h.1M178.7 81.6h.1M178.7 80h.1M178.7 92.6h.1"/>
<path d="M178.7 84.7h.1M178.7 97.3h.1M177.7 109.9h.1M177.7 117.7h.1M177.7 108.3h.1M177.7 111.4h.1M177.7 119.3h.1M177.7 103.5h.1M177.7 106.7h.1M177.7 100.4h.1M177.7 113h.1M177.7 105.2h.1"/>
<path d="M177.7 114.6h.1M177.8 108.9l.9 1M177.8 116.7l.9 1M177.8 107.3l.9 1M177.8 110.4l.9 1M177.8 118.3l.9 1M177.8 102.6l.9 .9M177.8 105.7l.9 1M177.8 112l.9 1M177.8 104.2l.9 1M177.8 113.6l.9 1M178.7 108.9l-1 1"/>
<path d="M178.7 116.7l-1 1M178.7 107.3l-1 1M178.7 110.4l-1 1M178.7 118.3l-1 1M178.7 102.6l-1 .9M178.7 105.7l-1 1M178.7 112l-1 1M178.7 104.2l-1 1M178.7 113.6l-1 1M178.7 109.9h.1M178.7 117.7h.1M178.7 108.3h.1"/>
<path d="M178.7 111.4h.1M178.7 119.3h.1M178.7 103.5h.1M178.7 106.7h.1M178.7 100.4h.1M178.7 113h.1M178.7 105.2h.1M178.7 114.6h.1M88.2 136.6h.1M88.2 138.1h.1M88.2 135.6l1 1M88.2 137.2l1 .9"/>
<path d="M89.2 135.6l-1 1M89.2 137.2l-1 .9M89.2 136.6h.1M89.2 138.1h.1"/>
</g>
<circle cx="104.3" cy="126.6" r=".3" fill="#f0f"/>
<circle cx="104.3" cy="126.6" r=".3" fill="none" stroke="#f0f" stroke-width=".14"/>
<circle cx="151.5" cy="81" r=".29" fill="#f0f"/>
<circle cx="151.5" cy="81" r=".29" fill="none" stroke="#f0f" stroke-width=".14"/>
<circle cx="151.5" cy="71.6" r=".3" fill="#f0f"/>
<circle cx="151.5" cy="71.6" r=".3" fill="none" stroke="#f0f" stroke-width=".14"/>
<circle cx="151.5" cy="70.1" r=".3" fill="#f0f"/>
<circle cx="151.5" cy="70.1" r=".3" fill="none" stroke="#f0f" stroke-width=".14"/>
<circle cx="135.8" cy="109.3" r=".3" fill="#f0f"/>
<circle cx="135.8" cy="109.3" r=".3" fill="none" stroke="#f0f" stroke-width=".14"/>
<circle cx="151.5" cy="115.6" r=".3" fill="#f0f"/>
<circle cx="151.5" cy="115.6" r=".3" fill="none" stroke="#f0f" stroke-width=".14"/>
<circle cx="98.1" cy="66.9" r=".3" fill="#f0f"/>
<circle cx="98.1" cy="66.9" r=".3" fill="none" stroke="#f0f" stroke-width=".14"/>
<circle cx="151.5" cy="68.5" r=".3" fill="#f0f"/>
<circle cx="151.5" cy="68.5" r=".3" fill="none" stroke="#f0f" stroke-width=".14"/>
<circle cx="134.2" cy="98.3" r=".3" fill="#f0f"/>
<circle cx="134.2" cy="98.3" r=".3" fill="none" stroke="#f0f" stroke-width=".14"/>
<circle cx="151.5" cy="120.3" r=".3" fill="#f0f"/>
<circle cx="151.5" cy="120.3" r=".3" fill="none" stroke="#f0f" stroke-width=".14"/>
<circle cx="151.5" cy="110.9" r=".3" fill="#f0f"/>
<circle cx="151.5" cy="110.9" r=".3" fill="none" stroke="#f0f" stroke-width=".14"/>
<circle cx="83.9" cy="132.9" r=".3" fill="#f0f"/>
<circle cx="83.9" cy="132.9" r=".3" fill="none" stroke="#f0f" stroke-width=".14"/>
<circle cx="105.9" cy="66.9" r=".3" fill="#f0f"/>
<circle cx="105.9" cy="66.9" r=".3" fill="none" stroke="#f0f" stroke-width=".14"/>
<circle cx="151.5" cy="121.9" r=".3" fill="#f0f"/>
<circle cx="151.5" cy="121.9" r=".3" fill="none" stroke="#f0f" stroke-width=".14"/>
<circle cx="102.8" cy="76.3" r=".3" fill="#f0f"/>
<circle cx="102.8" cy="76.3" r=".3" fill="none" stroke="#f0f" stroke-width=".14"/>
<circle cx="151.5" cy="118.7" r=".3" fill="#f0f"/>
<circle cx="151.5" cy="118.7" r=".3" fill="none" stroke="#f0f" stroke-width=".14"/>
<circle cx="151.5" cy="118.7" r=".3" fill="#f0f"/>
<circle cx="151.5" cy="118.7" r=".3" fill="none" stroke="#f0f" stroke-width=".14"/>
<circle cx="143.6" cy="51.2" r=".3" fill="#f0f"/>
<circle cx="143.6" cy="51.2" r=".3" fill="none" stroke="#f0f" stroke-width=".14"/>
<circle cx="134.2" cy="51.2" r=".3" fill="#f0f"/>
<circle cx="134.2" cy="51.2" r=".3" fill="none" stroke="#f0f" stroke-width=".14"/>
<circle cx="151.5" cy="117.2" r=".3" fill="#f0f"/>
<circle cx="151.5" cy="117.2" r=".3" fill="none" stroke="#f0f" stroke-width=".14"/>
<circle cx="143.6" cy="43.3" r=".3" fill="#f0f"/>
<circle cx="143.6" cy="43.3" r=".3" fill="none" stroke="#f0f" stroke-width=".14"/>
<circle cx="134.2" cy="43.3" r=".3" fill="#f0f"/>
<circle cx="134.2" cy="43.3" r=".3" fill="none" stroke="#f0f" stroke-width=".14"/>
<circle cx="151.5" cy="114" r=".3" fill="#f0f"/>
<circle cx="151.5" cy="114" r=".3" fill="none" stroke="#f0f" stroke-width=".14"/>
<circle cx="151.5" cy="114" r=".3" fill="#f0f"/>
<circle cx="151.5" cy="114" r=".3" fill="none" stroke="#f0f" stroke-width=".14"/>
<circle cx="151.5" cy="62.2" r=".3" fill="#f0f"/>
<circle cx="151.5" cy="62.2" r=".3" fill="none" stroke="#f0f" stroke-width=".14"/>
<circle cx="151.5" cy="60.6" r=".3" fill="#f0f"/>
<circle cx="151.5" cy="60.6" r=".3" fill="none" stroke="#f0f" stroke-width=".14"/>
<circle cx="151.5" cy="63.7" r=".3" fill="#f0f"/>
<circle cx="151.5" cy="63.7" r=".3" fill="none" stroke="#f0f" stroke-width=".14"/>
<circle cx="151.5" cy="112.5" r=".29" fill="#f0f"/>
<circle cx="151.5" cy="112.5" r=".29" fill="none" stroke="#f0f" stroke-width=".14"/>
<circle cx="151.5" cy="110.9" r=".3" fill="#f0f"/>
<circle cx="151.5" cy="110.9" r=".3" fill="none" stroke="#f0f" stroke-width=".14"/>
<circle cx="151.5" cy="65.3" r=".29" fill="#f0f"/>
<circle cx="151.5" cy="65.3" r=".29" fill="none" stroke="#f0f" stroke-width=".14"/>
<circle cx="148.3" cy="79.5" r=".3" fill="#f0f"/>
<circle cx="148.3" cy="79.5" r=".3" fill="none" stroke="#f0f" stroke-width=".14"/>
<circle cx="142.1" cy="121.9" r=".3" fill="#f0f"/>
<circle cx="142.1" cy="121.9" r=".3" fill="none" stroke="#f0f" stroke-width=".14"/>
<circle cx="179.7" cy="123.4" r=".3" fill="#f0f"/>
<circle cx="179.7" cy="123.4" r=".3" fill="none" stroke="#f0f" stroke-width=".14"/>
<circle cx="85.5" cy="129.7" r=".3" fill="#f0f"/>
<circle cx="85.5" cy="129.7" r=".3" fill="none" stroke="#f0f" stroke-width=".14"/>
<circle cx="148.3" cy="106.2" r=".3" fill="#f0f"/>
<circle cx="148.3" cy="106.2" r=".3" fill="none" stroke="#f0f" stroke-width=".14"/>
<circle cx="127.9" cy="66.9" r=".3" fill="#f0f"/>
<circle cx="127.9" cy="66.9" r=".3" fill="none" stroke="#f0f" stroke-width=".14"/>
<circle cx="66.7" cy="129.7" r=".3" fill="#f0f"/>
<circle cx="66.7" cy="129.7" r=".3" fill="none" stroke="#f0f" stroke-width=".14"/>
<circle cx="142.1" cy="66.9" r=".3" fill="#f0f"/>
<circle cx="142.1" cy="66.9" r=".3" fill="none" stroke="#f0f" stroke-width=".14"/>
<circle cx="151.5" cy="81" r=".29" fill="#f0f"/>
<circle cx="151.5" cy="81" r=".29" fill="none" stroke="#f0f" stroke-width=".14"/>
<circle cx="126.4" cy="131.3" r=".3" fill="#f0f"/>
<circle cx="126.4" cy="131.3" r=".3" fill="none" stroke="#f0f" stroke-width=".14"/>
<circle cx="98.1" cy="49.6" r=".29" fill="#f0f"/>
<circle cx="98.1" cy="49.6" r=".29" fill="none" stroke="#f0f" stroke-width=".14"/>
<circle cx="105.9" cy="49.6" r=".29" fill="#f0f"/>
<circle cx="105.9" cy="49.6" r=".29" fill="none" stroke="#f0f" stroke-width=".14"/>
<text font-size="5.3" fill="#050505" x="182.2" y="176.1">lnventek Systems</text>
<text font-size="3.4" x="235.4" y="171.3">Inventek Systems</text>
<g font-size="2.3" fill="#00f">
<text x="233" y="181.4">Copyright 2011. All Rights Reserved</text>
<text x="236.8" y="184.1">Confidential Information</text>
<text x="167.5" y="189.3">Title:</text>
<text x="167.2" y="194.7">Size:</text>
<text x="182.1" y="194.4">Doc.:</text>
<text x="269.3" y="194.4">Rev.:</text>
<text x="167.2" y="204.8">Date:</text>
<text x="249.8" y="205">Sheet:</text>
<text x="267.7" y="205">of</text>
</g>
<g font-size="2.3">
<text x="174.9" y="189.3">FT2232HQ- USB TO UART</text>
<text x="274.5" y="198.7">D</text>
<text x="174.9" y="205.1">Friday, December 19, 2014</text>
<text x="262.2" y="205">1</text>
<text x="274" y="205">2</text>
</g>
<text font-size="2.1" fill="#050505" x="182.2" y="179.8">Embedding Connectivity Everywhere</text>
<g font-size="1.7" fill="#00f">
<text x="40.3" y="1.9">5</text>
<text x="94.2" y="1.9">4</text>
<text x="148.2" y="1.9">3</text>
<text x="202.1" y="1.9">2</text>
<text x="256.1" y="1.9">1</text>
<text x="11.4" y="29.6">D</text>
<text x="283.8" y="29.6">D</text>
<text x="11.4" y="80.6">C</text>
<text x="283.8" y="80.6">C</text>
<text x="11.4" y="131.7">B</text>
<text x="283.8" y="131.7">B</text>
<text x="11.4" y="182.8">A</text>
<text x="283.8" y="182.8">A</text>
<text x="40.3" y="208.7">5</text>
<text x="94.2" y="208.7">4</text>
<text x="148.2" y="208.7">3</text>
<text x="202.1" y="208.7">2</text>
<text x="256.1" y="208.7">1</text>
</g>
<g font-size="1.4">
<text x="142.1" y="40">VCC_3V3</text>
<text x="80.8" y="43.1">VCC_3V3</text>
<text x="149.9" y="57.2">VCC_3V3</text>
<text x="80.8" y="62">VCC_3V3</text>
<text x="153.6" y="60.3">20</text>
<text x="153.6" y="61.9">31</text>
<text x="153.6" y="63.5">42</text>
<text x="153.6" y="65">56</text>
<text x="177.7" y="60.3">16</text>
<text x="177.7" y="61.9">17</text>
<text x="177.7" y="63.5">18</text>
<text x="177.7" y="65">19</text>
<text x="182.9" y="60.2">TCK</text>
<text x="182.9" y="61.8">TDI</text>
<text x="182.9" y="63.4">TDO</text>
<text x="182.9" y="64.9">TMS</text>
<text x="153.6" y="68.2">12</text>
<text x="153.6" y="69.7">37</text>
<text x="153.6" y="71.3">64</text>
<text x="177.7" y="66.6">21</text>
<text x="177.7" y="68.2">22</text>
<text x="177.7" y="69.7">23</text>
<text x="177.7" y="71.3">24</text>
<text x="154.3" y="74.5">9</text>
<text x="154.3" y="76">4</text>
<text x="177.7" y="77.6">28</text>
<text x="177.7" y="74.5">26</text>
<text x="177.7" y="76">27</text>
<text x="153.6" y="79.2">50</text>
<text x="153.6" y="80.7">49</text>
<text x="154.3" y="83.9">7</text>
<text x="177.7" y="82.3">32</text>
<text x="177.7" y="80.7">30</text>
<text x="177.7" y="79.2">29</text>
<text x="177.7" y="83.9">33</text>
<text x="141.8" y="88.6">1</text>
<text x="149.5" y="88.6">2</text>
<text x="154.3" y="85.4">8</text>
<text x="177.7" y="85.4">34</text>
<text x="177.7" y="88.6">38</text>
<text x="184.5" y="88.5">FTDI UART TX</text>
<text x="130.9" y="92.4">VCC_3V3</text>
<text x="153.6" y="91.7">14</text>
<text x="153.6" y="94.9">63</text>
<text x="177.7" y="94.9">43</text>
<text x="177.7" y="93.3">41</text>
<text x="177.7" y="91.7">40</text>
<text x="177.7" y="90.2">39</text>
<text x="184.5" y="90.1">FTDI UART RX</text>
<text x="153.6" y="96.4">62</text>
<text x="153.6" y="98">61</text>
<text x="154.3" y="101.1">2</text>
<text x="177.7" y="98">45</text>
<text x="177.7" y="96.4">44</text>
<text x="177.7" y="99.6">46</text>
<text x="137.1" y="105.9">4</text>
<text x="146.3" y="105.9">3</text>
<text x="153.6" y="107.4">13</text>
<text x="154.3" y="104.3">3</text>
<text x="177.7" y="107.4">54</text>
<text x="177.7" y="102.7">48</text>
<text x="177.7" y="105.9">53</text>
<text x="177.7" y="104.3">52</text>
<text x="102.8" y="110.7">VCC_3V3</text>
<text x="124.8" y="110.7">VCC_3V3</text>
<text x="137.1" y="109">1</text>
<text x="146.3" y="109">2</text>
<text x="153.6" y="113.7">11</text>
<text x="154.3" y="110.6">1</text>
<text x="154.3" y="112.1">5</text>
<text x="177.7" y="109">55</text>
<text x="177.7" y="110.6">57</text>
<text x="177.7" y="112.1">58</text>
<text x="177.7" y="113.7">59</text>
<text x="65.1" y="118.5">VCC_3V3</text>
<text x="126" y="119.3" transform="rotate(-90 126 119.3)">1</text>
<text x="153.6" y="115.3">15</text>
<text x="153.6" y="116.8">25</text>
<text x="153.6" y="118.4">35</text>
<text x="177.7" y="116.8">60</text>
<text x="177.7" y="118.4">36</text>
<text x="153.6" y="120">47</text>
<text x="153.6" y="121.6">51</text>
<text x="177.7" y="121.6">10</text>
<text x="177.7" y="123.1">65</text>
<text x="69.6" y="129.4">2</text>
<text x="77.2" y="129.4">1</text>
<text x="88.4" y="129.4">2</text>
<text x="88.4" y="126.3">3</text>
<text x="100.8" y="131">4</text>
<text x="100.8" y="126.3">8</text>
<text x="113.5" y="131">1</text>
<text x="121.2" y="131">2</text>
<text x="126" y="127" transform="rotate(-90 126 127)">2</text>
<text x="69.6" y="132.5">2</text>
<text x="77.2" y="132.5">1</text>
<text x="88.4" y="132.5">1</text>
<text x="88.4" y="135.7">6</text>
<text x="88.4" y="137.3">7</text>
<text x="100.8" y="135.7">5</text>
</g>
<g font-size="1.4" fill="#000080">
<text x="90.3" y="47.8">L2</text>
<text x="127.3" y="47.8">C9</text>
<text x="137.4" y="46.3">C10</text>
<text x="146.8" y="46.3">C11</text>
<text x="87.1" y="52.5">470R@100MHz</text>
<text x="127.3" y="49.7">100nF</text>
<text x="137.4" y="48.1">100nF</text>
<text x="146.8" y="48.1">100nF</text>
<text x="99.7" y="55.7">C8</text>
<text x="99.7" y="57.2">4700nF</text>
<text x="107.5" y="55.7">C18</text>
<text x="107.5" y="57.6">100nF</text>
<text x="159.3" y="57.2">FT2232HQ</text>
<text x="159.3" y="55.7">U5</text>
<text x="88.7" y="64.3">L1</text>
<text x="88.7" y="70.7">470R@100MHz</text>
<text x="99.7" y="71.4">C6</text>
<text x="107.5" y="71.4">C15</text>
<text x="126.4" y="71.4">C29</text>
<text x="132.7" y="66.7">C30</text>
<text x="134.2" y="71.4">100nF</text>
<text x="140.5" y="66.7">100nF</text>
<text x="99.7" y="72.9">4700nF</text>
<text x="107.5" y="73.3">100nF</text>
<text x="123.2" y="82.4">C26</text>
<text x="131.1" y="82.4">3u3F</text>
<text x="134.2" y="79.2">C25</text>
<text x="142.1" y="79.2">100nF</text>
<text x="138.9" y="88.6">R4</text>
<text x="151.5" y="88.6">12K 6</text>
<text x="138.9" y="102.8">X1</text>
<text x="138.9" y="104.4">20pF@12MHz</text>
<text x="138.9" y="113.8">C27</text>
<text x="138.9" y="115.4">27pF</text>
<text x="143.6" y="115.4">C28</text>
<text x="143.6" y="116.9">27pF</text>
<text x="90.3" y="123.2">AT93C46A-10TU-2.7</text>
<text x="90.3" y="121.7">U4</text>
<text x="127.9" y="123.2">10K</text>
<text x="128.3" y="121.7">R41</text>
<text x="65.1" y="129.5">R7</text>
<text x="79.2" y="129.5">10K</text>
<text x="104.4" y="126.4">C21</text>
<text x="109.1" y="126.4">100nF</text>
<text x="65.1" y="132.6">R9</text>
<text x="79.2" y="132.6">10K</text>
<text x="112.2" y="132.6">R8</text>
<text x="121.7" y="132.6">2K2</text>
</g>
<g font-size="1.4" fill="#004080">
<text x="157" y="61.3">VCCIO1</text>
<text x="157" y="62.9">VCCIO2</text>
<text x="157" y="64.5">VCCIO3</text>
<text x="170.2" y="61.3">ADBUS0</text>
<text x="170.2" y="62.9">ADBUS1</text>
<text x="170.2" y="64.5">ADBUS2</text>
<text x="157" y="66">VCCIO4</text>
<text x="157" y="69.2">VCORE1</text>
<text x="157" y="70.7">VCORE2</text>
<text x="170.2" y="66">ADBUS3</text>
<text x="170.2" y="67.6">ADBUS4</text>
<text x="170.2" y="69.2">ADBUS5</text>
<text x="170.2" y="70.7">ADBUS6</text>
<text x="157" y="72.3">VCORE3</text>
<text x="157" y="75.5">VPLL</text>
<text x="157" y="77">VPHY</text>
<text x="170.2" y="72.3">ADBUS7</text>
<text x="170.2" y="75.5">ACBUS0</text>
<text x="170.2" y="77">ACBUS1</text>
<text x="157" y="80.2">VREGIN</text>
<text x="157" y="81.7">VREGOUT</text>
<text x="170.2" y="83.3">ACBUS5</text>
<text x="170.2" y="78.6">ACBUS2</text>
<text x="170.2" y="81.7">ACBUS4</text>
<text x="170.2" y="80.2">ACBUS3</text>
<text x="157" y="84.9">DM</text>
<text x="157" y="86.4">DP</text>
<text x="157" y="89.6">REF</text>
<text x="170.2" y="86.4">ACBUS7</text>
<text x="170.2" y="89.6">BDBUS0</text>
<text x="170.2" y="84.9">ACBUS6</text>
<text x="157" y="92.8">RESET#</text>
<text x="157" y="95.9">EECS</text>
<text x="170.2" y="95.9">BDBUS4</text>
<text x="170.2" y="94.3">BDBUS3</text>
<text x="170.2" y="92.8">BDBUS2</text>
<text x="170.2" y="91.2">BDBUS1</text>
<text x="157" y="97.5">EECLK</text>
<text x="157" y="99">EEDATA</text>
<text x="170.2" y="99">BDBUS6</text>
<text x="170.2" y="97.5">BDBUS5</text>
<text x="170.2" y="100.6">BDBUS7</text>
<text x="157" y="102.2">OSCI</text>
<text x="157" y="105.3">OSCO</text>
<text x="170.2" y="103.7">BCBUS0</text>
<text x="170.2" y="106.9">BCBUS2</text>
<text x="170.2" y="105.3">BCBUS1</text>
<text x="157" y="108.5">TEST</text>
<text x="157" y="111.6">GND1</text>
<text x="157" y="113.2">GND2</text>
<text x="170.2" y="110">BCBUS4</text>
<text x="170.2" y="108.5">BCBUS3</text>
<text x="170.2" y="111.6">BCBUS5</text>
<text x="170.2" y="113.2">BCBUS6</text>
<text x="157" y="114.7">GND3</text>
<text x="157" y="116.3">GND4</text>
<text x="157" y="117.9">GND5</text>
<text x="157" y="119.4">GND6</text>
<text x="162.9" y="114.7">BCBUS7/PWRSAV#</text>
<text x="168.3" y="119.4">SUSPEND#</text>
<text x="169.7" y="117.9">PWREN#</text>
<text x="157" y="121">GND7</text>
<text x="157" y="122.6">GND8</text>
<text x="170.3" y="124.2">HS-GND</text>
<text x="171.7" y="122.6">AGND</text>
<text x="91.1" y="130.4">SK</text>
<text x="91.1" y="127.3">DI</text>
<text x="95.9" y="127.3">VCC</text>
<text x="96.8" y="132">DO</text>
<text x="91.1" y="133.6">CS</text>
<text x="91.1" y="136.7">NC</text>
<text x="95.8" y="136.7">GND</text>
<text x="91.1" y="138.3">NC</text>
</g>
<g font-size="1.4" fill="#f00">
<text x="208.5" y="64.2">MICRO_JTAG_TDO</text>
<text x="208.7" y="65.7">MICRO_JTAG_TMS</text>
<text x="208.7" y="61">MICRO_JTAG_TCK</text>
<text x="209.1" y="62.6">MICRO_JTAG_TDI</text>
<text x="203.7" y="76.7">MICRO_JTAG_TRSTN</text>
<text x="203.7" y="72">SYSTEM_RESET</text>
<text x="63.2" y="87.7">USBDM</text>
<text x="63.4" y="89.5">USBDP</text>
<text x="204.9" y="89.5">MICRO_UART_RX</text>
<text x="204.9" y="91">MICRO_UART_TX</text>
</g>
</svg>
